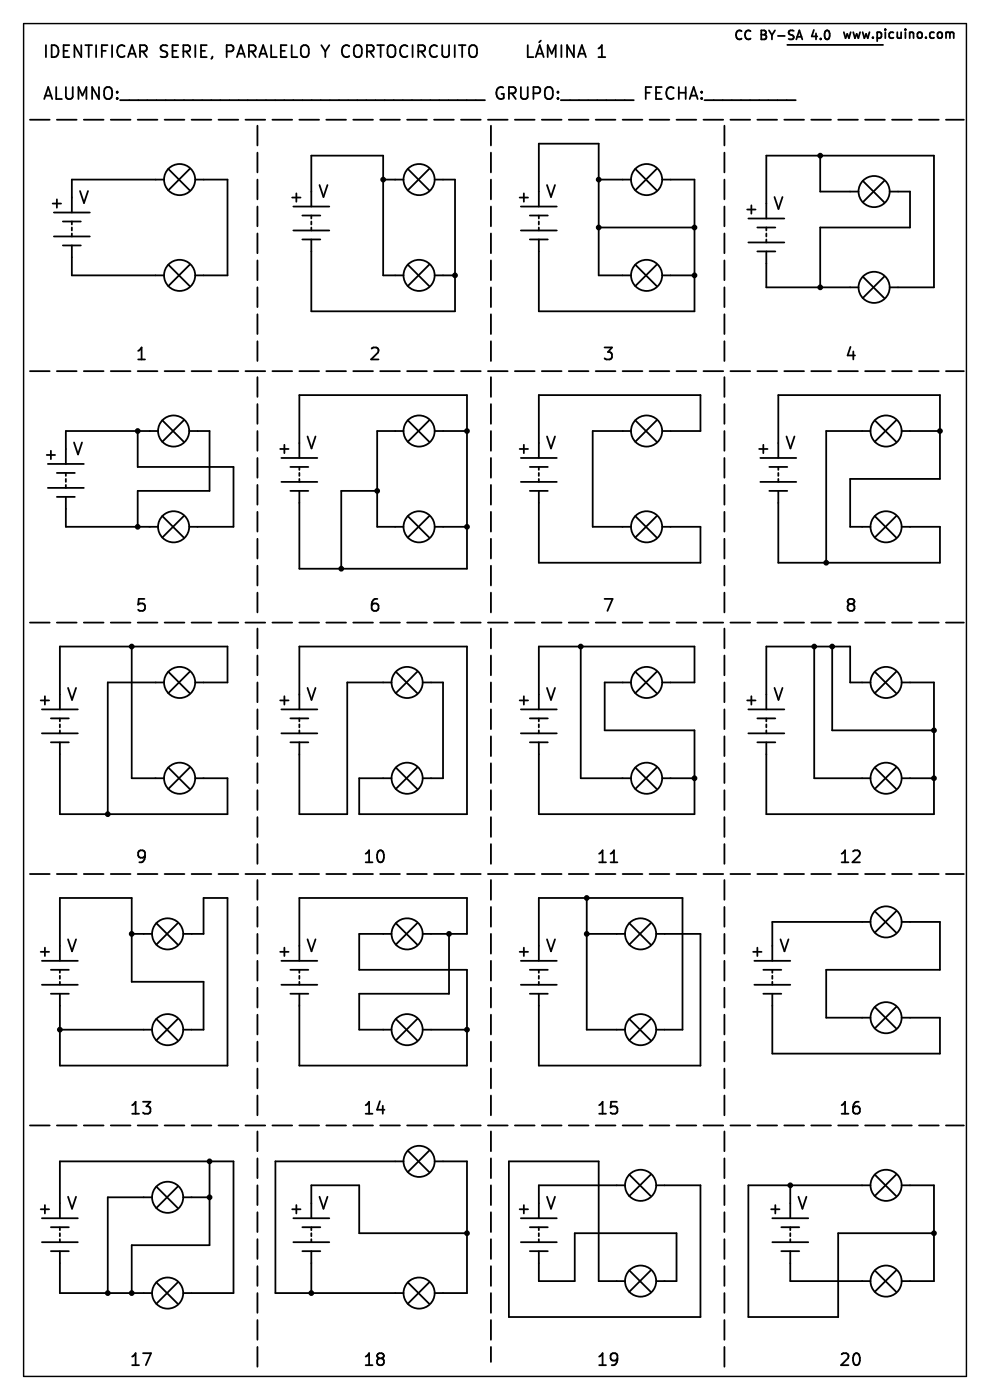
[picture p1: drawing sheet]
<svg xmlns="http://www.w3.org/2000/svg" width="210mm" height="297mm" viewBox="0 0 210 297" stroke-linecap="round" stroke-linejoin="round" font-family="sans-serif">
<path d="M5 5h200v287h-200z" fill="none" stroke="#000" stroke-width=".3"/>
<g fill="none" stroke="#000" stroke-width=".38">
<path d="M111.9 9.6v2.5h1.3M113.6 12.1l.9-2.5 .8 2.5M113.9 11.4h1.2M114.7 8.6l-.3 .4M116.2 12.1v-2.5l.8 1.8 .9-1.8v2.5M119.1 9.6v2.5M121.7 9.6v2.5l-1.4-2.5v2.5M122.6 12.1l.8-2.5 .9 2.5M122.8 11.4h1.2M126.9 12.1h1.5M126.9 10.3l.8-.7v2.5M167 9.5h20.3"/>
<path d="M199.7 6.9l.2 .3v.5l-.2 .3M200.7 6.8v1.3M200.7 7l.5-.2 .3 .3M201.5 7.1l.3-.3 .4 .1 .1 1.2M201.5 7.1v1M34.8 38.1h-19.6v7M35.7 35.8l4.6 4.6M40.3 35.8l-4.6 4.6M41.4 38.1h6.9v20.3h-6.9M81.3 38.1h4.3M86.5 35.8l4.6 4.6M91.1 35.8l-4.6 4.6"/>
<path d="M92.2 38.1h4.3v27.9h-30.5v-15.2M127 38.1h6.9M134.7 35.8l4.6 4.6M139.3 35.8l-4.6 4.6M140.5 38.1h6.8v27.9h-33v-15.2M174 33v7.6h8.1M183 38.4l4.6 4.5M187.6 38.4l-4.6 4.5M11.2 43.2h1.8M11.4 50.2h7.6M11.4 45.1h7.6M12.1 42.3v1.8"/>
<path d="M13.3 52.1h3.8M13.3 47h3.8M15.2 47v.6M15.2 48.3v.6M15.2 49.5v.7M15.2 52.1v6.3h19.6M35.7 56.1l4.6 4.6M40.3 56.1l-4.6 4.6M62 41.9h1.8M62.2 48.9h7.6M62.2 43.8h7.6M62.9 41v1.8"/>
<path d="M64.1 50.8h3.8M64.1 45.7h3.8M66 43.8v-10.8h15.3v25.4h4.3M66 45.7v.7M66 47v.6M66 48.3v.6M86.5 56.1l4.6 4.6M91.1 56.1l-4.6 4.6M92.2 58.4h4.3M110.2 41.9h1.8M110.5 48.9h7.6M110.5 43.8h7.6"/>
<path d="M111.1 41v1.8M112.4 50.8h3.8M112.4 45.7h3.8M114.3 43.8v-13.3h12.7v27.9h6.9M114.3 45.7v.7M114.3 47v.6M114.3 48.3v.6M127 48.3h20.3M134.7 56.1l4.6 4.6M139.3 56.1l-4.6 4.6M140.5 58.4h6.8M158.5 44.5h1.8"/>
<path d="M158.7 51.4h7.7M158.7 46.4h7.7M159.4 43.6v1.7M160.7 53.3h3.8M160.7 48.3h3.8M162.6 53.3v7.7h19.5M162.6 46.4v-13.4h35.5v28h-9.4M162.6 48.3v.6M162.6 49.5v.7M162.6 50.8v.6M183 58.7l4.6 4.5M187.6 58.7l-4.6 4.5"/>
<path d="M188.7 40.6h4.3v7.7h-19v12.7M9.9 96.5h1.8M10.2 98.4h7.6M10.8 95.6v1.8M29.2 91.4v7.7h20.3v12.7h-9.4M33.5 91.4h-19.5v7M34.4 89.2l4.6 4.5M39 89.2l-4.6 4.5M40.1 91.4h4.3v12.7h-15.2v7.7M59.4 95.3h1.8M59.7 97.2h7.6M60.3 94.4v1.7"/>
<path d="M61.6 99.1h3.8M63.5 97.2v-13.4h35.6v36.9h-35.6v-16.6M63.5 99.1v.6M85.6 91.4h-5.6v20.4h5.6M86.5 89.2l4.6 4.5M91.1 89.2l-4.6 4.5M92.2 91.4h6.9M110.2 95.3h1.8M110.5 97.2h7.6M111.1 94.4v1.7M112.4 99.1h3.8M114.3 99.1v.6"/>
<path d="M133.9 91.4h-8.2v20.4h8.2M134.7 89.2l4.6 4.5M139.3 89.2l-4.6 4.5M140.5 91.4h8.1v-7.6h-34.3v13.4M161 95.3h1.8M161.3 97.2h7.6M161.9 94.4v1.7M163.2 99.1h3.8M165.1 97.2v-13.4h34.3v17.8h-19.1v10.2h4.4M165.1 99.1v.6M184.7 91.4h-9.4v28M185.5 89.2l4.6 4.5"/>
<path d="M190.1 89.2l-4.6 4.5M191.3 91.4h8.1M10.2 103.5h7.6M12.1 105.4h3.8M12.1 100.3h3.8M14 105.4v6.4h19.5M14 100.3v.7M14 101.6v.6M14 102.9v.6M34.4 109.5l4.6 4.5M39 109.5l-4.6 4.5M59.7 102.2h7.6"/>
<path d="M61.6 104.1h3.8M63.5 100.3v.7M63.5 101.6v.6M80 104.1h-7.6v16.6M86.5 109.5l4.6 4.5M91.1 109.5l-4.6 4.5M92.2 111.8h6.9M110.5 102.2h7.6M112.4 104.1h3.8M114.3 104.1v15.3h34.3v-7.6h-8.1M114.3 100.3v.7M114.3 101.6v.6"/>
<path d="M134.7 109.5l4.6 4.5M139.3 109.5l-4.6 4.5M161.3 102.2h7.6M163.2 104.1h3.8M165.1 104.1v15.3h34.3v-7.6h-8.1M165.1 100.3v.7M165.1 101.6v.6M185.5 109.5l4.6 4.5M190.1 109.5l-4.6 4.5M27.9 137.2v27.9h6.9M123.2 137.2v27.9h10.7M172.7 137.2v27.9h12"/>
<path d="M176.5 137.2v17.7h21.6M8.6 148.6h1.8M8.9 155.6h7.6M8.9 150.5h7.6M9.5 147.7v1.8M10.8 157.5h3.8M10.8 152.4h3.8M12.7 157.5v15.2h35.6v-7.6h-6.9M12.7 152.4v.6M12.7 153.7v.6M12.7 154.9v.7M34.8 144.8h-11.9v27.9"/>
<path d="M35.7 142.5l4.6 4.6M40.3 142.5l-4.6 4.6M41.4 144.8h6.9v-7.6h-35.6v13.3M59.4 148.6h1.8M59.7 155.6h7.6M59.7 150.5h7.6M60.3 147.7v1.8M61.6 157.5h3.8M61.6 152.4h3.8M63.5 150.5v-13.3h35.6v35.5h-22.9v-7.6h6.9M63.5 152.4v.6M63.5 153.7v.6"/>
<path d="M63.5 154.9v.7M83.1 144.8h-9.4v27.9h-10.2v-15.2M83.9 142.5l4.6 4.6M88.5 142.5l-4.6 4.6M89.7 144.8h4.3v20.3h-4.3M110.2 148.6h1.8M110.5 155.6h7.6M110.5 150.5h7.6M111.1 147.7v1.8M112.4 157.5h3.8M112.4 152.4h3.8M114.3 152.4v.6"/>
<path d="M114.3 153.7v.6M114.3 154.9v.7M133.9 144.8h-5.6v10.1h19v17.8h-33v-15.2M134.7 142.5l4.6 4.6M139.3 142.5l-4.6 4.6M140.5 144.8h6.8v-7.6h-33v13.3M158.5 148.6h1.8M158.7 155.6h7.7M158.7 150.5h7.7M159.4 147.7v1.8M160.7 157.5h3.8M160.7 152.4h3.8"/>
<path d="M162.6 152.4v.6M162.6 153.7v.6M162.6 154.9v.7M184.7 144.8h-4.4v-7.6h-17.7v13.3M185.5 142.5l4.6 4.6M190.1 142.5l-4.6 4.6M191.3 144.8h6.8v27.9h-35.5v-15.2M35.7 162.8l4.6 4.6M40.3 162.8l-4.6 4.6M83.9 162.8l4.6 4.6M88.5 162.8l-4.6 4.6M134.7 162.8l4.6 4.6"/>
<path d="M139.3 162.8l-4.6 4.6M140.5 165.1h6.8M185.5 162.8l4.6 4.6M190.1 162.8l-4.6 4.6M191.3 165.1h6.8M27.9 198.1h4.4M33.1 195.8l4.6 4.6M37.7 195.8l-4.6 4.6M38.9 198.1h4.3v-7.6h5.1v35.6h-35.6v-15.3M83.1 198.1h-6.9v7.6h22.9v20.4h-35.6v-15.3M83.9 195.8l4.6 4.6M88.5 195.8l-4.6 4.6"/>
<path d="M89.7 198.1h9.4v-7.6h-35.6v13.3M95.2 198.1v12.7h-19v7.6h6.9M124.5 198.1h8.1M124.5 190.5v27.9h8.1M129.5 182.9h1.5M133.5 195.8l4.5 4.6M138 195.8l-4.5 4.6M139.2 198.1h9.4v28h-34.3v-15.3M184.7 195.6h-20.9v8.2M185.5 193.3l4.6 4.6M190.1 193.3l-4.6 4.6M191.3 195.6h8.1v10.1h-24.1v10.2h9.4"/>
<path d="M8.6 201.9h1.8M8.9 208.9h7.6M8.9 203.8h7.6M9.5 201v1.8M10.8 210.8h3.8M10.8 205.7h3.8M12.7 203.8v-13.3h15.2v17.8h15.3v10.1h-4.3M12.7 205.7v.7M12.7 207v.6M12.7 208.3v.6M12.7 218.4h19.6M33.1 216.2l4.6 4.5"/>
<path d="M37.7 216.2l-4.6 4.5M59.4 201.9h1.8M59.7 208.9h7.6M59.7 203.8h7.6M60.3 201v1.8M61.6 210.8h3.8M61.6 205.7h3.8M63.5 205.7v.7M63.5 207v.6M63.5 208.3v.6M83.9 216.2l4.6 4.5M88.5 216.2l-4.6 4.5"/>
<path d="M89.7 218.4h9.4M110.2 201.9h1.8M110.5 208.9h7.6M110.5 203.8h7.6M111.1 201v1.8M112.4 210.8h3.8M112.4 205.7h3.8M114.3 203.8v-13.3h30.5v27.9h-5.6M114.3 205.7v.7M114.3 207v.6M114.3 208.3v.6M133.5 216.2l4.5 4.5"/>
<path d="M138 216.2l-4.5 4.5M159.8 201.9h1.7M160 208.9h7.6M160 203.8h7.6M160.7 201v1.8M161.9 210.8h3.8M161.9 205.7h3.8M163.8 210.8v12.7h35.6v-7.6h-8.1M163.8 205.7v.7M163.8 207v.6M163.8 208.3v.6M185.5 213.6l4.6 4.6"/>
<path d="M190.1 213.6l-4.6 4.6M8.6 256.5h1.8M8.9 258.4h7.6M9.5 255.7v1.7M12.7 258.4v-12h36.8v27.9h-10.6M32.3 254h-9.4v20.3M33.1 251.7l4.6 4.6M37.7 251.7l-4.6 4.6M38.9 254h5.5M44.4 246.4v17.8h-16.5v10.1M62 256.5h1.8M62.2 258.4h7.6"/>
<path d="M62.9 255.7v1.7M66 258.4v-6.9h10.2v10.1h22.9M85.6 246.4h-27.2v27.9h27.2M86.5 244.1l4.6 4.6M91.1 244.1l-4.6 4.6M92.2 246.4h6.9v27.9h-6.9M110.2 256.5h1.8M110.5 258.4h7.6M111.1 255.7v1.7M132.6 251.5h-18.3v6.9M133.5 249.2l4.5 4.5M138 249.2l-4.5 4.5"/>
<path d="M139.2 251.5h9.4v27.9h-40.7v-33h19.1v25.4h5.6M163.6 256.5h1.8M163.8 258.4h7.6M164.5 255.7v1.7M167.6 251.5v6.9M184.7 251.5h-26v27.9h19.1v-17.8h20.3M185.5 249.2l4.6 4.5M190.1 249.2l-4.6 4.5M191.3 251.5h6.8v20.3h-6.8M8.9 263.5h7.6M10.8 265.4h3.8M10.8 260.3h3.8"/>
<path d="M12.7 260.3v.7M12.7 261.6v.7M12.7 262.9v.6M12.7 265.4v8.9h19.6M33.1 272l4.6 4.6M37.7 272l-4.6 4.6M62.2 263.5h7.6M64.1 265.4h3.8M64.1 260.3h3.8M66 260.3v.7M66 261.6v.7M66 262.9v.6"/>
<path d="M66 265.4v8.9M86.5 272l4.6 4.6M91.1 272l-4.6 4.6M110.5 263.5h7.6M112.4 265.4h3.8M112.4 260.3h3.8M114.3 260.3v.7M114.3 261.6v.7M114.3 262.9v.6M114.3 265.4v6.4h7.6v-10.2h21.6v10.2h-4.3M133.5 269.5l4.5 4.6M138 269.5l-4.5 4.6"/>
<path d="M163.8 263.5h7.6M165.7 265.4h3.8M165.7 260.3h3.8M167.6 265.4v6.4h17.1M167.6 260.3v.7M167.6 261.6v.7M167.6 262.9v.6M185.5 269.5l4.6 4.6M190.1 269.5l-4.6 4.6"/>
<circle cx="38.1" cy="38.1" r="3.3"/>
<circle cx="88.9" cy="38.1" r="3.3"/>
<circle cx="137.2" cy="38.1" r="3.3"/>
<circle cx="38.1" cy="58.4" r="3.3"/>
<circle cx="88.9" cy="58.4" r="3.3"/>
<circle cx="137.2" cy="58.4" r="3.3"/>
<circle cx="185.4" cy="40.6" r="3.3"/>
<circle cx="185.4" cy="61" r="3.3"/>
<circle cx="36.8" cy="91.4" r="3.3"/>
<circle cx="88.9" cy="91.4" r="3.3"/>
<circle cx="137.2" cy="91.4" r="3.3"/>
<circle cx="188" cy="91.4" r="3.3"/>
<circle cx="36.8" cy="111.8" r="3.3"/>
<circle cx="88.9" cy="111.8" r="3.3"/>
<circle cx="137.2" cy="111.8" r="3.3"/>
<circle cx="188" cy="111.8" r="3.3"/>
<circle cx="38.1" cy="144.8" r="3.3"/>
<circle cx="86.4" cy="144.8" r="3.3"/>
<circle cx="137.2" cy="144.8" r="3.3"/>
<circle cx="188" cy="144.8" r="3.3"/>
<circle cx="38.1" cy="165.1" r="3.3"/>
<circle cx="86.4" cy="165.1" r="3.3"/>
<circle cx="137.2" cy="165.1" r="3.3"/>
<circle cx="188" cy="165.1" r="3.3"/>
<circle cx="35.6" cy="198.1" r="3.3"/>
<circle cx="86.4" cy="198.1" r="3.3"/>
<circle cx="135.9" cy="198.1" r="3.3"/>
<circle cx="188" cy="195.6" r="3.3"/>
<circle cx="35.6" cy="218.4" r="3.3"/>
<circle cx="86.4" cy="218.4" r="3.3"/>
<circle cx="135.9" cy="218.4" r="3.3"/>
<circle cx="188" cy="215.9" r="3.3"/>
<circle cx="35.6" cy="254" r="3.3"/>
<circle cx="88.9" cy="246.4" r="3.3"/>
<circle cx="135.9" cy="251.5" r="3.3"/>
<circle cx="188" cy="251.5" r="3.3"/>
<circle cx="35.6" cy="274.3" r="3.3"/>
<circle cx="88.9" cy="274.3" r="3.3"/>
<circle cx="135.9" cy="271.8" r="3.3"/>
<circle cx="188" cy="271.8" r="3.3"/>
</g>
<g fill="none" stroke="#000" stroke-width=".38" stroke-dasharray="4.2 1.5">
<path d="M6.3 25.4h198.2M54.6 26.7v50.8M104.1 26.7v50.8M153.7 26.7v50.8M6.3 78.7h198.2M54.6 80v50.8M104.1 80v50.8M153.7 80v50.8M6.3 132.1h198.2M54.6 133.4v50.8M104.1 133.4v50.8M153.7 133.4v50.8"/>
<path d="M6.3 185.4h198.2M54.6 186.7v50.8M104.1 186.7v50.8M153.7 186.7v50.8M6.3 238.8h198.2M54.6 240v50.8M104.1 240v48.9M153.7 240v50.8"/>
</g>
<g fill="#000" stroke="#000" stroke-width=".3">
<circle cx="81.3" cy="38.1" r=".46"/>
<circle cx="127" cy="38.1" r=".46"/>
<circle cx="174" cy="33" r=".46"/>
<circle cx="96.5" cy="58.4" r=".46"/>
<circle cx="127" cy="48.3" r=".46"/>
<circle cx="147.3" cy="58.4" r=".46"/>
<circle cx="147.3" cy="48.3" r=".46"/>
<circle cx="174" cy="61" r=".46"/>
<circle cx="29.2" cy="91.4" r=".46"/>
<circle cx="99.1" cy="91.4" r=".46"/>
<circle cx="199.4" cy="91.4" r=".46"/>
<circle cx="29.2" cy="111.8" r=".46"/>
<circle cx="80" cy="104.1" r=".46"/>
<circle cx="99.1" cy="111.8" r=".46"/>
<circle cx="175.3" cy="119.4" r=".46"/>
<circle cx="27.9" cy="137.2" r=".46"/>
<circle cx="72.4" cy="120.7" r=".46"/>
<circle cx="123.2" cy="137.2" r=".46"/>
<circle cx="172.7" cy="137.2" r=".46"/>
<circle cx="176.5" cy="137.2" r=".46"/>
<circle cx="198.1" cy="154.9" r=".46"/>
<circle cx="22.9" cy="172.7" r=".46"/>
<circle cx="147.3" cy="165.1" r=".46"/>
<circle cx="198.1" cy="165.1" r=".46"/>
<circle cx="27.9" cy="198.1" r=".46"/>
<circle cx="95.2" cy="198.1" r=".46"/>
<circle cx="124.5" cy="190.5" r=".46"/>
<circle cx="124.5" cy="198.1" r=".46"/>
<circle cx="12.7" cy="218.4" r=".46"/>
<circle cx="99.1" cy="218.4" r=".46"/>
<circle cx="44.4" cy="246.4" r=".46"/>
<circle cx="44.4" cy="254" r=".46"/>
<circle cx="167.6" cy="251.5" r=".46"/>
<circle cx="22.9" cy="274.3" r=".46"/>
<circle cx="27.9" cy="274.3" r=".46"/>
<circle cx="66" cy="274.3" r=".46"/>
<circle cx="99.1" cy="261.6" r=".46"/>
<circle cx="198.1" cy="261.6" r=".46"/>
</g>
<g font-size="3.5">
<text x="8.9" y="12.5">IDENTIFICAR</text>
<text x="34" y="12.5">SERIE,</text>
<text x="48.5" y="12.5">PARALELO Y CORTOCIRCUITO</text>
<text x="8.9" y="21.3">ALUMNO:________________________________________ GRUPO:________</text>
<text x="137.4" y="21.3">FECHA:__________</text>
<text x="16.4" y="43.8">V</text>
<text x="67.2" y="42.5">V</text>
<text x="115.5" y="42.5">V</text>
<text x="163.7" y="45">V</text>
<text x="28.6" y="76.6">1</text>
<text x="78.1" y="76.6">2</text>
<text x="127.6" y="76.6">3</text>
<text x="179.1" y="76.6">4</text>
<text x="64.7" y="95.8">V</text>
<text x="115.5" y="95.8">V</text>
<text x="166.3" y="95.8">V</text>
<text x="15.1" y="97.1">V</text>
<text x="28.6" y="129.9">5</text>
<text x="78.1" y="129.9">6</text>
<text x="127.6" y="129.9">7</text>
<text x="179.1" y="129.9">8</text>
<text x="13.9" y="149.2">V</text>
<text x="64.7" y="149.2">V</text>
<text x="115.5" y="149.2">V</text>
<text x="163.7" y="149.2">V</text>
<text x="28.6" y="183.3">9</text>
<text x="76.8" y="183.3">10</text>
<text x="126.4" y="183.3">11</text>
<text x="177.8" y="183.3">12</text>
<text x="13.9" y="202.5">V</text>
<text x="64.7" y="202.5">V</text>
<text x="115.5" y="202.5">V</text>
<text x="165" y="202.5">V</text>
<text x="27.3" y="236.6">13</text>
<text x="76.8" y="236.6">14</text>
<text x="126.4" y="236.6">15</text>
<text x="177.8" y="236.6">16</text>
<text x="13.9" y="257.1">V</text>
<text x="67.2" y="257.1">V</text>
<text x="115.5" y="257.1">V</text>
<text x="168.8" y="257.1">V</text>
<text x="27.3" y="289.9">17</text>
<text x="76.8" y="289.9">18</text>
<text x="126.4" y="289.9">19</text>
<text x="177.8" y="289.9">20</text>
</g>
<g font-size="2.7">
<text x="155.4" y="9">CC</text>
<text x="161.4" y="9">BY-SA</text>
<text x="173" y="9">4.0 www.picuino.com</text>
</g>
</svg>
